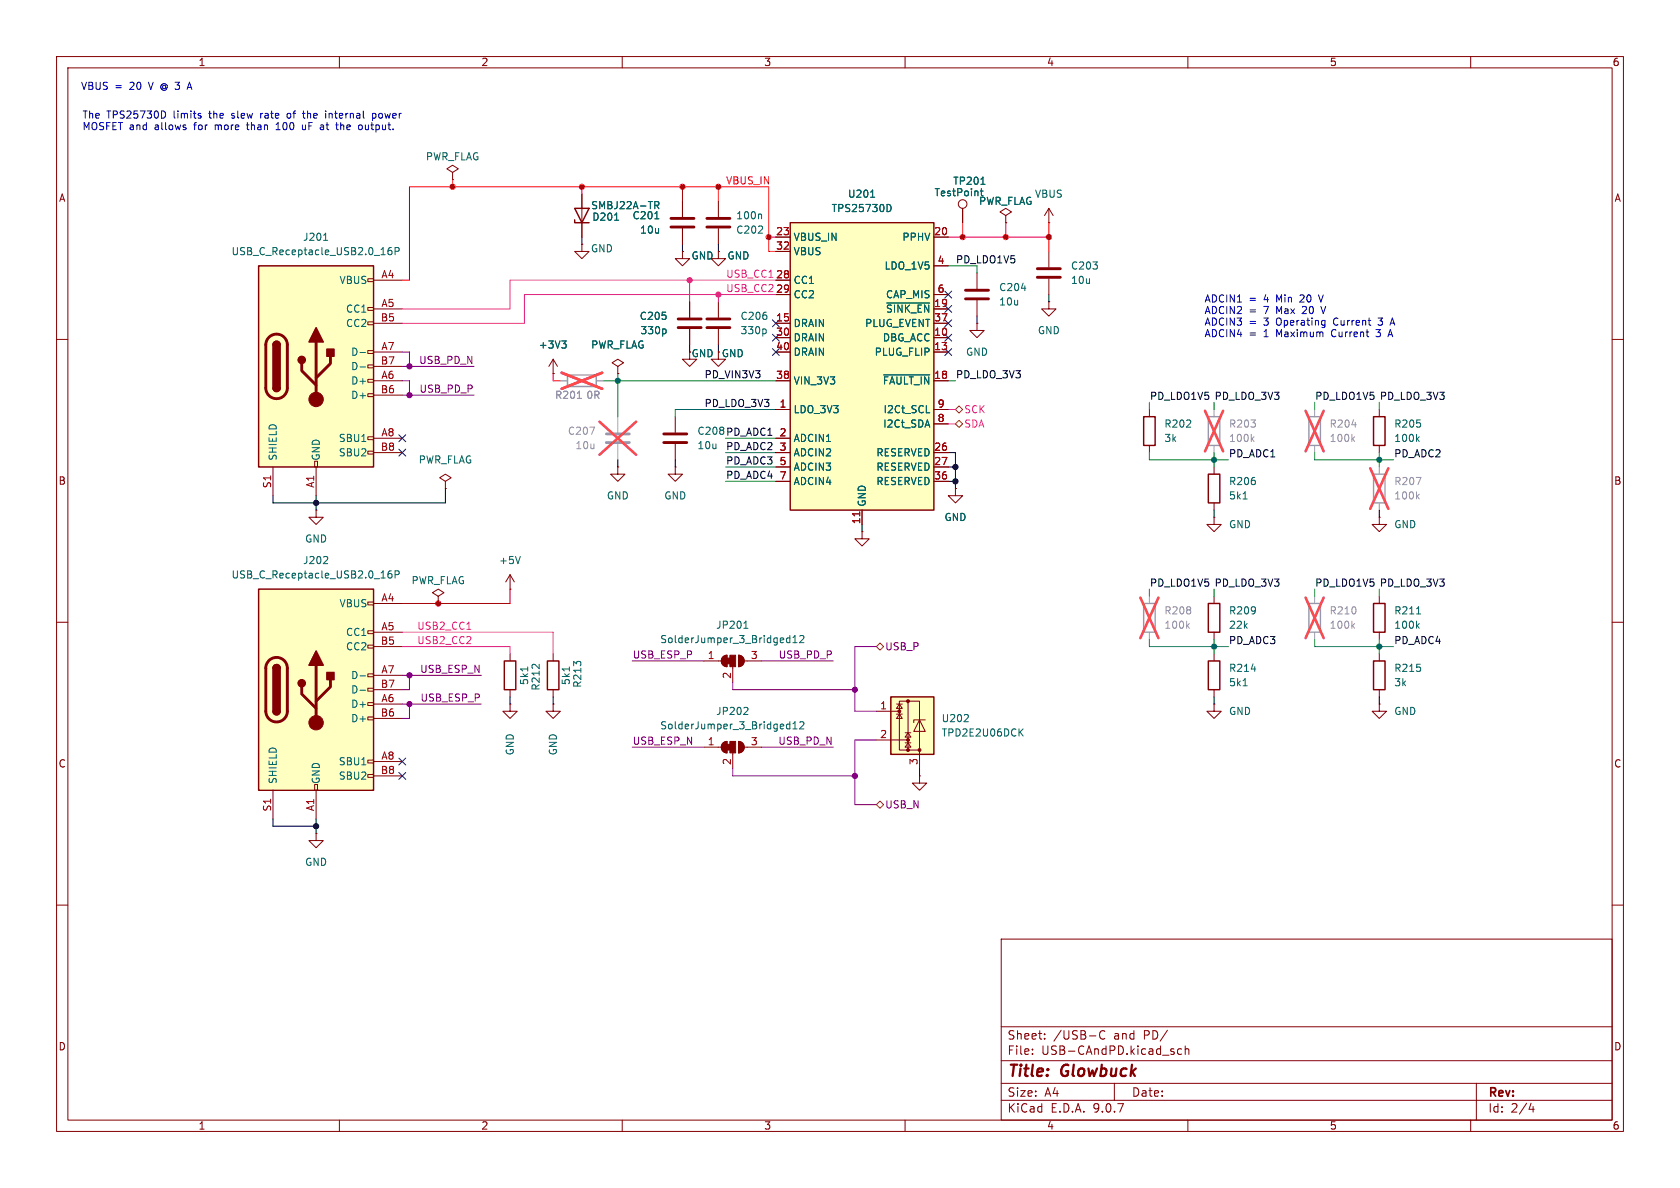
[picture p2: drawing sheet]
<svg xmlns="http://www.w3.org/2000/svg" width="297mm" height="210mm" viewBox="0 0 297 210" stroke-linecap="round" stroke-linejoin="round" font-family="sans-serif">
<g fill="none" stroke="#840000" stroke-width=".18">
<path d="M10 10h277v190h-277zM12 12h273v186h-273zM60 10v2M110 10v2M160 10v2M210 10v2M260 10v2M80 30.5l1-.7-1-.6-1 .6 1 .7v1.3M80 31.8h.1M120.6 44.5v1.2h1.3l-1.3 1.3-1.2-1.3h1.2M120.6 44.5h.1M121.9 53.3v2.8"/>
<path d="M121.9 58.2v2.8M10 60h2M97.8 66h.1M97.8 63.5l-.8 1.3M97.8 63.5l.8 1.3M97.8 63.5v2.5M109.2 64.8l1-.7-1-.6-1 .6 1 .7v1.2M109.2 66h.1M121.9 62.2v1.3h1.3l-1.3 1.3-1.3-1.3h1.3M203.2 72.4v1.3M203.2 78.7v1.3M285 60h2"/>
<path d="M10 110h2M285 110h2M97.8 124.5v1.2h1.3l-1.3 1.3-1.3-1.3h1.3M97.8 124.5h.1M162.6 137.2v1.2h1.2l-1.2 1.3-1.3-1.3h1.3M162.6 137.2h.1M10 160h2M177 166h108v32h-108zM285 160h2M60 198v2M110 198v2M160 198v2"/>
<path d="M177 194.5h108M177 191.5h108M177 187.5h108M177 181.5h108M182.5 186.3v.1M182.5 185.5v.1M184.7 183.6v.1M184.7 182.8v.1M195.3 182.3a.6 .6 0 0 0-.7 0 .6 .6 0 0 0-.2 .8 .56 .56 0 0 0 .3 .5 .56 .56 0 0 0 .6 0M197 191.5v3M208.9 185.5l-.4-.1-.3 .3v.4l.1 .2h.6M209.5 185.5l.2-.1 .4 .1 .1 .9"/>
<path d="M209.5 184.9v1.5M210 198v2M260 198v2M261 191.5v6.5M270.7 195l-.4 1.1h.9M271 195.6v1"/>
</g>
<path d="M119.9 56.4h4.1M119.9 57.9h4.1" fill="none" stroke="#840000" stroke-width=".51"/>
<path d="M117.5 58.2l.3 .2v.4l-.3 .2M99.3 60.3h.8l-.4 .5M99.8 60.8l.3 .2v.3l-.3 .2" fill="none" stroke="#006464" stroke-width=".18"/>
<path d="M202.2 73.7h2v5h-2z" fill="none" stroke="#840000" stroke-width=".25"/>
<path d="M45.7 104.1h20.3v35.6h-20.3z" fill="#ffffc2"/>
<g fill="none" stroke="#840000" stroke-width=".18">
<path d="M65 106.4h1v.5h-1zM65 111.5h1v.5h-1zM65 114h1v.6h-1zM65 119.1h1v.5h-1zM66 106.7h5.1M66 111.8h5.1M66 114.3h5.1M66 119.4h5.1M48.3 139.7v5.1M55.6 138.7h.5v1h-.5zM55.9 139.7v5.1M65 121.7h1v.5h-1z"/>
<path d="M65 124.2h1v.5h-1zM65 126.7h1v.6h-1zM65 134.4h1v.5h-1zM65 136.9h1v.5h-1zM66 121.9h5.1M66 124.5h5.1M66 127h5.1M66 134.6h5.1M66 137.2h5.1"/>
</g>
<path d="M45.7 104.1h20.3v35.6h-20.3zM48.3 118.1a.64 .64 0 0 1 .6-.6 .64 .64 0 0 1 .6 .6M48.3 125.7a.64 .64 0 0 0 .6 .7 .64 .64 0 0 0 .6-.7" fill="none" stroke="#840000" stroke-width=".25"/>
<path d="M47.5 116.8a1.9 1.9 0 0 1 2.1-.4 1.9 1.9 0 0 1 1.2 1.7v7.6a1.91 1.91 0 0 1-1.9 1.9 1.91 1.91 0 0 1-1.9-1.9v-7.7l.2-.7zM55.9 117.6v10.2M53.3 121.4v1.3l2.6 2.5M58.4 120.1v1.3l-2.5 2.6" fill="none" stroke="#840000" stroke-width=".51"/>
<g fill="#840000" stroke="#840000" stroke-width=".25">
<path d="M48.3 118.1h1.2v7.6h-1.2z"/>
<path d="M48.4 117.7a.64 .64 0 0 1 .7-.2 .64 .64 0 0 1 .4 .6h-1.2z"/>
<path d="M48.3 125.7h1.2a.64 .64 0 0 1-.6 .7 .64 .64 0 0 1-.6-.7z"/>
<path d="M55.9 115.1l1.2 2.5h-2.5z"/>
<path d="M57.8 118.9h1.3v1.2h-1.3z"/>
<circle cx="53.3" cy="120.8" r=".63"/>
</g>
<circle cx="55.9" cy="127.8" r="1.27" fill="#840000" stroke="#840000" stroke-width=".18"/>
<path d="M57.8 98.4l.1 .2v.3l-.8 .7h.8M63.7 119.5h.9M69.2 100.9l-.4 .1a.86 .86 0 0 0 0 1.2l.4-.1 .1-.5-.2-.2h-.3l-.2 .2M69.8 101.6l.7-.1 .1-.2-.1-.3-.7-.1v1.3M63.7 122h.9" fill="none" stroke="#006464" stroke-width=".18"/>
<path d="M45.7 47h20.3v35.6h-20.3z" fill="#ffffc2"/>
<g fill="none" stroke="#840000" stroke-width=".18">
<path d="M102.9 34.3v7.6M170.2 36.8v2.6M177.8 38.1l1-.6-1-.7-1 .7 1 .6v1.3M177.8 39.4h.1M185.4 39.4h.1M185.4 36.8l-.7 1.3M185.4 36.8l.8 1.3M185.4 36.8v2.6M65 49.3h1v.5h-1zM65 54.4h1v.5h-1zM65 56.9h1v.5h-1zM66 49.5h5.1"/>
<path d="M66 54.6h5.1M66 57.2h5.1M102.9 43.2v1.3h1.2l-1.2 1.2-1.3-1.2h1.3M102.9 43.2h.1M127 44.5v1.2h1.3l-1.3 1.3-1.3-1.3h1.3M127 44.5h.1M65 62h1v.5h-1zM65 64.5h1v.5h-1zM65 67.1h1v.5h-1zM65 69.6h1v.5h-1zM65 77.2h1v.5h-1zM65 79.8h1v.5h-1z"/>
<path d="M66 62.2h5.1M66 64.8h5.1M66 67.3h5.1M66 69.9h5.1M66 77.5h5.1M119.4 73.7v2.8M119.4 78.5v2.8M127 62.2v1.3h1.3l-1.3 1.3-1.3-1.3h1.3M243.8 72.4v1.3M243.8 78.7v1.3M48.3 82.6v5M55.6 81.5h.5v1.1h-.5z"/>
<path d="M55.9 82.6v5M66 80h5.1M78.7 85.1l1.1-.6-1.1-.7-1 .7 1 .6v1.3M78.7 86.4h.1M109.2 82.6v1.2h1.3l-1.3 1.3-1.3-1.3h1.3M109.2 82.6h.1M119.4 82.6v1.2h1.2l-1.2 1.3-1.3-1.3h1.3M119.4 82.6h.1M90.2 115.6v1.2M97.8 115.6v1.2M214.6 105.4v1.3M214.6 111.8v1.2"/>
<path d="M214.6 115.6v1.2M243.8 105.4v1.3M243.8 111.8v1.2M243.8 115.6v1.2M90.2 124.5v1.2h1.2l-1.2 1.3-1.3-1.3h1.3M90.2 124.5h.1M90.2 121.9v1.3M97.8 121.9v1.3M214.6 124.5v1.2h1.3l-1.3 1.3-1.2-1.3h1.2M214.6 124.5h.1M214.6 121.9v1.3M243.8 124.5v1.2h1.3l-1.3 1.3-1.2-1.3h1.2"/>
<path d="M243.8 124.5h.1M243.8 121.9v1.3M55.9 147.3v1.3h1.2l-1.2 1.3-1.3-1.3h1.3M55.9 147.3h.1"/>
<circle cx="170.2" cy="36.1" r=".76"/>
</g>
<path d="M101.6 38.9v.5h2.5M101.6 36.8h2.5l-1.2 2.6zM45.7 47h20.3v35.6h-20.3zM48.3 61a.64 .64 0 0 1 .6-.7 .64 .64 0 0 1 .6 .7M48.3 68.6a.64 .64 0 0 0 .6 .6 .64 .64 0 0 0 .6-.6M242.8 73.7h2.1v5h-2.1zM89.2 116.8h2v5.1h-2zM96.8 116.8h2v5.1h-2zM213.6 106.7h2v5.1h-2zM213.6 116.8h2v5.1h-2zM242.8 116.8h2.1v5.1h-2.1zM242.8 106.7h2.1v5.1h-2.1z" fill="none" stroke="#840000" stroke-width=".25"/>
<path d="M47.5 59.6a1.9 1.9 0 0 1 2.1-.4 1.9 1.9 0 0 1 1.2 1.8v7.6a1.91 1.91 0 0 1-1.9 1.9 1.91 1.91 0 0 1-1.9-1.9v-7.8l.2-.6zM53.3 64.3v1.2l2.6 2.6M55.9 60.5v10.1M58.4 63v1.3l-2.5 2.5M117.3 78.2h4.1M117.3 76.7h4.1" fill="none" stroke="#840000" stroke-width=".51"/>
<g fill="#840000" stroke="#840000" stroke-width=".25">
<path d="M48.3 61h1.2v7.6h-1.2z"/>
<path d="M48.4 60.5a.64 .64 0 0 1 .7-.1 .64 .64 0 0 1 .4 .6h-1.2z"/>
<path d="M48.3 68.6h1.2a.64 .64 0 0 1-.6 .6 .64 .64 0 0 1-.6-.6z"/>
<path d="M55.9 57.9l1.2 2.6h-2.5z"/>
<path d="M57.8 61.7h1.3v1.3h-1.3z"/>
<circle cx="53.3" cy="63.6" r=".63"/>
</g>
<circle cx="55.9" cy="70.6" r="1.27" fill="#840000" stroke="#840000" stroke-width=".18"/>
<g fill="none" stroke="#006464" stroke-width=".18">
<path d="M108.6 38.9h.8M115.8 35.6h.4l.3 .3-.1 .3-.6 .1M116.1 36.3l.4 .6M173.3 33.8h.5M173.4 32.6h.7M173.5 33.3l.1 1.3M57.2 42.5h.7M69.2 43.8h-.4a.86 .86 0 0 0 0 1.2l.4-.1 .1-.4-.2-.3h-.3l-.2 .3M69.8 44.4h.7l.1-.2-.1-.3-.7-.1v1.2M63.7 62.3h.9M63.7 64.9h.9M250.5 77.6l.4 .4"/>
<path d="M250.9 77.2l-.5 .5M93.3 117.9v.7M100.7 117.9v.7M221.2 118.3h.8M250.4 108.5h.7M250.5 110.6l.4 .5M250.9 110.2l-.5 .5M219.8 121.2h.7"/>
</g>
<path d="M100.3 66.3h5.1v2h-5.1zM202.2 106.7h2v5.1h-2zM231.4 106.7h2v5.1h-2z" fill="none" stroke="#a1a1a1" stroke-width=".25"/>
<path d="M99.1 67.3h1.2M105.4 67.3h1.3M109.2 73.7v2.8M109.2 78.5v2.8M203.2 105.4v1.3M203.2 111.8v1.2M232.4 105.4v1.3M232.4 111.8v1.2" fill="none" stroke="#a1a1a1" stroke-width=".18"/>
<path d="M102.1 70.4h.7M104.3 75.5h.8l-.5 1.3M209.9 110.6l.4 .5M210.3 110.2l-.5 .5M239.1 110.6l.4 .5M239.5 110.2l-.5 .5" fill="none" stroke="#989898" stroke-width=".18"/>
<path d="M99.3 65.9l7.2 2.8M106 74.5l6.5 5.9M106.5 65.9l-7.2 2.8M112.5 74.5l-6.5 5.9M201.6 105.6l3.2 7.2M204.8 105.6l-3.2 7.2M230.8 105.6l3.2 7.2M234 105.6l-3.2 7.2" fill="none" stroke="#e65255" stroke-width=".46"/>
<path d="M107.2 78.2h4.1M107.2 76.7h4.1" fill="none" stroke="#a1a1a1" stroke-width=".51"/>
<path d="M139.7 39.4h25.4v50.8h-25.4z" fill="#ffffc2"/>
<path d="M139.7 39.4h25.4v50.8h-25.4z" fill="none" stroke="#840000" stroke-width=".25"/>
<g fill="none" stroke="#840000" stroke-width=".18">
<path d="M137.2 41.9h2.5M137.2 44.5h2.5M137.2 49.5h2.5M137.2 52.1h2.5M137.2 57.2h2.5M137.2 59.7h2.5M165.1 41.9h2.5M165.1 52.1h2.5M165.1 57.2h2.5M165.1 59.7h2.5M165.1 47h2.5M165.1 54.6h2.5"/>
<path d="M172.7 57.2v1.2h1.3l-1.3 1.3-1.3-1.3h1.3M172.7 57.2h.1M172.7 48.3v2.8M172.7 53.1v2.8M185.4 53.3v1.3h1.3l-1.3 1.3-1.3-1.3h1.3M185.4 53.3h.1M185.4 44.5v2.7M185.4 49.3v2.8M137.2 62.2h2.5M137.2 67.3h2.5M137.2 72.4h2.5M137.2 77.5h2.5"/>
<path d="M165.1 62.2h2.5M165.1 67.3h2.5M165.1 72.4h2.5M165.1 74.9h2.5M55.9 90.2v1.2h1.2l-1.2 1.3-1.3-1.3h1.3M55.9 90.2h.1M137.2 80h2.5M137.2 82.6h2.5M137.2 85.1h2.5M152.4 94v1.3h1.3l-1.3 1.2-1.3-1.2h1.3M152.4 94h.1M152.4 90.2v2.5"/>
<path d="M165.1 80h2.5M165.1 82.6h2.5M165.1 85.1h2.5M168.9 86.4v1.2h1.3l-1.3 1.3-1.3-1.3h1.3M168.9 86.4h.1M77.5 105.4l1-.6-1-.7-1 .7 1 .6v1.3M77.5 106.7h.1M90.2 104.1h.1M90.2 101.6l-.8 1.3M90.2 101.6l.7 1.3M90.2 101.6v2.5M124.5 116.8h3"/>
<path d="M127.8 116.1l.7-.3v2.1a1.02 1.02 0 0 1-.9-.7 1.02 1.02 0 0 1 .2-1.1zM129.5 117.9v2.8M130.6 115.8a1.02 1.02 0 0 1 1 1 1.02 1.02 0 0 1-1 1.1zM131.6 116.8h3M124.5 132.1h3M127.8 131.4l.7-.3v2a1.02 1.02 0 0 1-.9-.6 1.02 1.02 0 0 1 .2-1.1zM129.5 133.1v2.8M130.6 131.1a1.02 1.02 0 0 1 1 1 1.02 1.02 0 0 1-1 1zM131.6 132.1h3"/>
</g>
<path d="M152 90.5v.7" fill="none" stroke="#a90000" stroke-width=".18"/>
<g fill="none" stroke="#006464" stroke-width=".18">
<path d="M153.9 34.9h.7M156.8 36.1a.64 .64 0 0 1 .7 .7 .64 .64 0 0 1-.7 .6M156.8 53.6h7.6M180.6 51h.8M156.2 66.3h8.2M163.8 73h.6M92 98.4l-.4 1.2M131.5 111.1h.7M131.7 110l.2-.2v1.3M139.2 113.5h.4M139.2 112.8h.4M139.6 112.3v1.3"/>
<path d="M140.2 112.7l.3-.4v1.3M140.2 113.6h.7M141.4 112.5l.5-.2 .2 .4-.8 .9h.8M132 125l.2 .3v.3l-.8 .7h.8M139.2 128.8h.4M139.2 128.1h.4M139.6 127.6v1.2M140.2 128.8h.7M140.2 127.9l.3-.3v1.2M141.4 127.7l.5-.1 .2 .3-.8 .9h.8"/>
</g>
<path d="M170.7 52.8h4.1M170.7 51.3h4.1M183.4 49h4.1M183.4 47.5h4.1" fill="none" stroke="#840000" stroke-width=".51"/>
<g fill="#840000" stroke="#840000" stroke-width=".18">
<path d="M128.5 131.6h.5v1h-.5z"/>
<path d="M127.8 131.4l.7-.3v2a1.02 1.02 0 0 1-.9-.6 1.02 1.02 0 0 1 .2-1.1z"/>
<path d="M129 131.1h1v2h-1z"/>
<path d="M130.6 131.1a1.02 1.02 0 0 1 1 1 1.02 1.02 0 0 1-1 1z"/>
<path d="M128.5 116.3h.5v1h-.5z"/>
<path d="M127.8 116.1l.7-.3v2.1a1.02 1.02 0 0 1-.9-.7 1.02 1.02 0 0 1 .2-1.1z"/>
<path d="M129 115.8h1v2.1h-1z"/>
<path d="M130.6 115.8a1.02 1.02 0 0 1 1 1 1.02 1.02 0 0 1-1 1.1z"/>
</g>
<path d="M157.5 123.2h7.6v10.2h-7.6z" fill="#ffffc2"/>
<path d="M213.6 83.8h2v5.1h-2zM157.5 123.2h7.6v10.2h-7.6z" fill="none" stroke="#840000" stroke-width=".25"/>
<g fill="none" stroke="#840000" stroke-width=".18">
<path d="M102.9 34.3v2.5M102.9 39.4v2.5M120.6 35.6v2.8M127 35.6v2.8M170.2 36.8v2.6M177.8 39.4h.1M120.6 44.5h.1M120.6 40.4v2.8M121.9 53.3v2.8M121.9 58.2v2.8M127 44.5h.1M127 40.4v2.8"/>
<path d="M127 53.3v2.8M127 58.2v2.8M137.2 41.9h2.5M137.2 44.5h2.5M137.2 49.5h2.5M137.2 52.1h2.5M137.2 57.2h2.5M137.2 59.7h2.5M165.1 41.9h2.5M165.1 52.1h2.5M165.1 57.2h2.5M165.1 59.7h2.5"/>
<path d="M165.1 47h2.5M165.1 54.6h2.5M97.8 66h.1M109.2 66h.1M137.2 62.2h2.5M137.2 67.3h2.5M137.2 72.4h2.5M137.2 77.5h2.5M165.1 62.2h2.5M165.1 67.3h2.5M165.1 72.4h2.5M165.1 74.9h2.5"/>
<path d="M137.2 80h2.5M137.2 82.6h2.5M137.2 85.1h2.5M152.4 90.2v2.5M165.1 80h2.5M165.1 82.6h2.5M165.1 85.1h2.5M168.9 86.4h.1M214.6 91.4v1.3h1.3l-1.3 1.3-1.2-1.3h1.2M214.6 91.4h.1M214.6 82.6v1.2M214.6 88.9v1.3"/>
<path d="M243.8 91.4v1.3h1.3l-1.3 1.3-1.2-1.3h1.2M243.8 91.4h.1M154.9 125.7h4.1M154.9 130.8h5.6M158.5 124.5h1M158.5 126.2h1M159 124h3.6v8.6h-3.6zM159 124.5l.5 .7h-1zM159 126.2l.5 .8h-1zM160 129.5h1M160 131.3h1M160.5 129.5l.5 .8h-1z"/>
<path d="M160.5 131.3l.5 .8h-1zM160.5 124v8.6M162.6 127.3l1 2h-2.1zM162.6 132.6v3.3M163.6 127.3h-2.1v.5"/>
</g>
<g fill="#840000" stroke="#840000" stroke-width=".18">
<circle cx="159" cy="125.7" r=".25"/>
<circle cx="160.5" cy="124" r=".25"/>
<circle cx="160.5" cy="130.8" r=".25"/>
<circle cx="160.5" cy="132.6" r=".25"/>
<circle cx="162.6" cy="132.6" r=".25"/>
</g>
<g fill="none" stroke="#006464" stroke-width=".18">
<path d="M108.6 38.9h.8M115.8 35.6h.4l.3 .3-.1 .3-.6 .1M115.8 38.7h.7M116.1 36.3l.4 .6M134.5 37.8l.1 .2v.7M153.9 34.9h.7M156.8 36.1a.64 .64 0 0 1 .7 .7 .64 .64 0 0 1-.7 .6M173.3 33.8h.5M173.4 32.6h.7M173.5 33.3l.1 1.3M117.5 58.2l.3 .2v.4l-.3 .2M135.2 58.2l.3 .2v.4l-.3 .2"/>
<path d="M156.8 53.6h7.6M99.3 60.3h.8l-.4 .5M99.8 60.8l.3 .2v.3l-.3 .2M156.2 66.3h8.2M163.8 73h.6M219.8 88.2h.7M170.4 127.6h.8M171.1 126.4v.5M180.3 129.4l.6 .7M180.9 128.8l-.8 .8"/>
</g>
<path d="M213.6 73.7h2v5h-2zM231.4 73.7h2v5h-2zM242.8 83.8h2.1v5.1h-2.1z" fill="none" stroke="#a1a1a1" stroke-width=".25"/>
<path d="M99.1 67.3h1.2M105.4 67.3h1.3M214.6 72.4v1.3M214.6 78.7v1.3M232.4 72.4v1.3M232.4 78.7v1.3M243.8 82.6v1.2M243.8 88.9v1.3" fill="none" stroke="#a1a1a1" stroke-width=".18"/>
<path d="M102.1 70.4h.7M221.3 77.6l.4 .4M221.7 77.2l-.5 .5M239 75.1h.8M239.1 77.6l.4 .4M239.5 77.2l-.5 .5M250.4 84.4h.8l-.5 1.3M250.5 87.7l.4 .5M250.9 87.4l-.5 .4" fill="none" stroke="#989898" stroke-width=".18"/>
<path d="M99.3 65.9l7.2 2.8M106.5 65.9l-7.2 2.8M213 72.6l3.2 7.2M216.2 72.6l-3.2 7.2M230.8 72.6l3.2 7.2M234 72.6l-3.2 7.2M242.2 82.8l3.2 7.1M245.4 82.8l-3.2 7.1" fill="none" stroke="#e65255" stroke-width=".46"/>
<path d="M118.6 38.6h4.1M125 38.6h4M118.6 40.1h4.1M125 56.4h4M125 57.9h4M125 40.1h4" fill="none" stroke="#840000" stroke-width=".51"/>
<path d="M169.5 74.3l.7 .6-.7 .7-.6-.7zM169.5 71.8l.7 .6-.7 .6-.6-.6zM154.9 114.3l.7-.6 .6 .6-.6 .6zM154.9 142.2l.7-.6 .6 .6-.6 .7z" fill="none" stroke="#725600" stroke-width=".18"/>
<path d="M121.9 49.5v3.8M127 52.1v1.2M137.2 49.5h-47v5.1h-19.1M137.2 52.1h-44.5v5.1h-21.6M167.6 74.9h1.3M167.6 72.4h1.3M71.1 114.3h19.1v1.3M71.1 111.8h26.7v3.8M82.5 111.2h.8" fill="none" stroke="#ff00e8" stroke-width=".18"/>
<path d="M80 31.8v1.2M102.9 33v1.3M120.6 33v2.6M127 33v2.6M170.2 39.4v2.5M177.8 39.4v2.5M185.4 39.4v5.1M135.9 41.9h1.3M137.2 44.5h-1.3v-11.5h-63.5v16.5h-1.3M167.6 41.9h17.8M97.8 66v1.3h1.3M90.2 104.1v2.6h-19.1" fill="none" stroke="#f00" stroke-width=".18"/>
<g fill="none" stroke="#000" stroke-width=".18">
<path d="M102.9 41.9v1.3M120.6 43.2v1.3M127 43.2v1.3M172.7 55.9v1.3M185.4 52.1v1.2M121.9 61v1.2M127 61v1.2M55.9 87.6v2.6M78.7 86.4v2.5h-30.4v-1.3M109.2 81.3v1.3M119.4 81.3v1.3M152.4 92.7v1.3"/>
<path d="M167.6 80h1.3v6.4M167.6 85.1h1.3M167.6 82.6h1.3M214.6 90.2v1.2M243.8 90.2v1.2M90.2 123.2v1.3M97.8 123.2v1.3M162.6 135.9v1.3M214.6 123.2v1.3M243.8 123.2v1.3M48.3 144.8v1.3h7.6M55.9 144.8v2.5"/>
</g>
<g fill="none" stroke="#009600" stroke-width=".18">
<path d="M167.6 47h5.1v1.3M106.7 67.3h30.5M109.2 66v7.7M128.3 77.5h8.9M137.2 72.4h-17.8v1.3M167.6 67.3h1.3M203.2 71.1v1.3M214.6 71.1v1.3M232.4 71.1v1.3M243.8 71.1v1.3M128.3 80h8.9M128.3 82.6h8.9"/>
<path d="M128.3 85.1h8.9M203.2 80v1.3h14M214.6 80v2.6M232.4 80v1.3h14M243.8 80v2.6M203.2 113v1.3h14M203.2 104.1v1.3M214.6 104.1v1.3M214.6 113v2.6M232.4 113v1.3h14M232.4 104.1v1.3M243.8 104.1v1.3"/>
<path d="M243.8 113v2.6"/>
</g>
<g fill="none" stroke="#840084" stroke-width=".18">
<path d="M71.1 69.9h12.7M71.1 67.3h1.3v2.6M71.1 64.8h12.7M71.1 62.2h1.3v2.6M71.1 119.4h14M72.4 119.4v2.5h-1.3M111.8 116.8h12.7M134.6 116.8h12.7M154.9 114.3h-3.8v11.4h3.8M71.1 124.5h14M72.4 124.5v2.5h-1.3M111.8 132.1h12.7"/>
<path d="M129.5 135.9v1.3h21.6M129.5 120.7v1.2h21.6M134.6 132.1h12.7M154.9 130.8h-3.8v11.4h3.8"/>
</g>
<g fill="none" stroke="#000084" stroke-width=".18">
<path d="M136.6 56.5l1.2 1.3M136.6 59.1l1.2 1.2M137.8 56.5l-1.2 1.3M137.8 59.1l-1.2 1.2M167 51.5l1.2 1.2M167 56.5l1.2 1.3M167 59.1l1.2 1.2M167 54l1.2 1.2M168.2 51.5l-1.2 1.2M168.2 56.5l-1.2 1.3M168.2 59.1l-1.2 1.2M168.2 54l-1.2 1.2"/>
<path d="M70.5 79.4l1.2 1.2M70.5 76.9l1.2 1.2M71.7 79.4l-1.2 1.2M71.7 76.9l-1.2 1.2M136.6 61.6l1.2 1.2M137.8 61.6l-1.2 1.2M167 61.6l1.2 1.2M168.2 61.6l-1.2 1.2M70.5 136.6l1.2 1.2M70.5 134l1.2 1.2M71.7 136.6l-1.2 1.2M71.7 134l-1.2 1.2"/>
</g>
<g fill="none" stroke="#0000c2" stroke-width=".18">
<path d="M28.9 19.6a.68 .68 0 0 1 .4 .6 .68 .68 0 0 1-.4 .7M33.2 15.4h.6M33.5 14.5l-.4 1.3M35.2 20.5h.3l.1 .2-.2 .2h-.3M35.2 20l.3 .1M43.5 22.1h.5M43.7 21.7l.1 1.2M46.1 20v.9M46.3 20l-.2 .3M48.8 22.9h.7M49 21.8l-.2 .2M49.2 21.7v1.2"/>
<path d="M51.2 20l-.3 .1-.2 .2 .1 .5 .4 .1M53.5 22.1v.8h.3l.2-.1M53.5 20h.4M53.6 20.7l.3 .2M57 22.1l.2 .2v.6M57.2 22.9h-.1M57.2 22.4h-.1M58.2 20v.9M58.4 20l-.2 .2M60.2 21.7v1.2M60.4 22.1l-.2 .1M63.9 22.1l.1 .2-.1 .6"/>
<path d="M65.9 20.1l.3-.1 .3 .3-.2 .5h-.4M65.9 20v1.3M233.1 52.1l.4 1.3M233.5 54.2l.4 1.2M234.1 56.6l.1 .1M234.2 56.6v1.2M234.2 57.4l-.1 .1M243.3 58.3h.7M243.3 59.4l.1 .1M243.6 56.2h.8M243.6 57.4l.2 .1M245.5 59.2h.6"/>
<path d="M245.8 58.3l-.4 1.2M245.9 57.1h.6M246.2 56.2l-.5 1.3"/>
</g>
<path d="M152 90.5v.7" fill="none" stroke="#a90000" stroke-width=".18"/>
<g fill="#000" stroke="#000" stroke-width=".18">
<circle cx="55.9" cy="88.9" r=".46"/>
<circle cx="168.9" cy="85.1" r=".46"/>
<circle cx="168.9" cy="82.6" r=".46"/>
<circle cx="55.9" cy="146.1" r=".46"/>
</g>
<g fill="#840084" stroke="#840084" stroke-width=".18">
<circle cx="72.4" cy="69.9" r=".46"/>
<circle cx="72.4" cy="124.5" r=".46"/>
<circle cx="72.4" cy="119.4" r=".46"/>
<circle cx="72.4" cy="64.8" r=".46"/>
<circle cx="151.1" cy="137.2" r=".46"/>
<circle cx="151.1" cy="121.9" r=".46"/>
</g>
<g fill="#f00" stroke="#f00" stroke-width=".18">
<circle cx="135.9" cy="41.9" r=".46"/>
<circle cx="77.5" cy="106.7" r=".46"/>
<circle cx="127" cy="33" r=".46"/>
<circle cx="102.9" cy="33" r=".46"/>
<circle cx="120.6" cy="33" r=".46"/>
<circle cx="80" cy="33" r=".46"/>
<circle cx="185.4" cy="41.9" r=".46"/>
<circle cx="177.8" cy="41.9" r=".46"/>
<circle cx="170.2" cy="41.9" r=".46"/>
</g>
<g fill="#ff00e8" stroke="#ff00e8" stroke-width=".18">
<circle cx="127" cy="52.1" r=".46"/>
<circle cx="121.9" cy="49.5" r=".46"/>
</g>
<g fill="#009600" stroke="#009600" stroke-width=".18">
<circle cx="109.2" cy="67.3" r=".46"/>
<circle cx="243.8" cy="81.3" r=".46"/>
<circle cx="214.6" cy="81.3" r=".46"/>
<circle cx="243.8" cy="114.3" r=".46"/>
<circle cx="214.6" cy="114.3" r=".46"/>
</g>
<g font-size="2.8" fill="#840000">
<text x="178" y="190.9">Title:</text>
<text x="187.7" y="190.9">Glowbuck</text>
</g>
<g font-size="2.1" fill="#840000">
<text x="178" y="184">Sheet:</text>
<text x="186.2" y="184">/USB-C</text>
<text x="197" y="184">and</text>
<text x="202.3" y="184">PD/</text>
<text x="178" y="186.7">File:</text>
<text x="184.1" y="186.7">USB-CAndPD.kicad_sch</text>
<text x="178" y="196.9">KiCad</text>
<text x="178" y="194.1">Size:</text>
<text x="184.7" y="194.1">A4</text>
<text x="185.7" y="196.9">E.D.A.</text>
<text x="193.3" y="196.9">9.0.7</text>
<text x="200" y="194.1">Date:</text>
<text x="263" y="194.3">Rev:</text>
<text x="263" y="196.9">Id:</text>
<text x="267.1" y="196.9">2/4</text>
</g>
<g font-size="1.8" fill="#840000">
<text x="35" y="11.9">1</text>
<text x="85" y="11.9">2</text>
<text x="135" y="11.9">3</text>
<text x="185" y="11.9">4</text>
<text x="235" y="11.9">5</text>
<text x="285" y="11.9">6</text>
<text x="10.3" y="35.9">A</text>
<text x="285.3" y="35.9">A</text>
<text x="122.2" y="63.3">GND</text>
<text x="127.5" y="63.3">GND</text>
<text x="10.3" y="85.9">B</text>
<text x="285.3" y="85.9">B</text>
<text x="10.3" y="135.9">C</text>
<text x="285.3" y="135.9">C</text>
<text x="10.3" y="185.9">D</text>
<text x="285.3" y="185.9">D</text>
<text x="35" y="199.9">1</text>
<text x="85" y="199.9">2</text>
<text x="135" y="199.9">3</text>
<text x="185" y="199.9">4</text>
<text x="235" y="199.9">5</text>
<text x="285" y="199.9">6</text>
</g>
<g font-size="1.8" fill="#0000c2">
<text x="14.2" y="16.2">VBUS</text>
<text x="20.3" y="16.2">=</text>
<text x="23" y="16.2">20</text>
<text x="26.6" y="16.2">V @ 3</text>
<text x="34.1" y="16.2">A</text>
<text x="14.5" y="21.3">The</text>
<text x="14.5" y="23.3">MOSFET and</text>
<text x="18.9" y="21.3">TPS25730D</text>
<text x="27.5" y="23.3">allows</text>
<text x="30.8" y="21.3">limits</text>
<text x="34.6" y="23.3">for</text>
<text x="37.3" y="21.3">the</text>
<text x="38.5" y="23.3">more</text>
<text x="41.4" y="21.3">slew</text>
<text x="44.3" y="23.3">than</text>
<text x="46.7" y="21.3">rate</text>
<text x="49.7" y="23.3">100</text>
<text x="51.6" y="21.3">of</text>
<text x="54.5" y="23.3">uF</text>
<text x="54.7" y="21.3">the</text>
<text x="57.9" y="23.3">at</text>
<text x="58.8" y="21.3">internal</text>
<text x="60.9" y="23.3">the</text>
<text x="65.1" y="23.3">output.</text>
<text x="67.3" y="21.3">power</text>
<text x="212.9" y="53.7">ADCIN1</text>
<text x="220.8" y="53.7">=</text>
<text x="223.5" y="53.7">4</text>
<text x="225.9" y="53.7">Min</text>
<text x="230.3" y="53.7">20</text>
<text x="233.9" y="53.7">V</text>
<text x="212.9" y="55.7">ADCIN2</text>
<text x="212.9" y="57.8">ADCIN3</text>
<text x="212.9" y="59.8">ADCIN4</text>
<text x="220.8" y="55.7">=</text>
<text x="220.8" y="57.8">=</text>
<text x="220.8" y="59.8">=</text>
<text x="223.5" y="55.7">7</text>
<text x="223.5" y="57.8">3</text>
<text x="223.5" y="59.8">1</text>
<text x="225.9" y="55.7">Max</text>
<text x="225.9" y="57.8">Operating</text>
<text x="225.9" y="59.8">Maximum</text>
<text x="230.7" y="55.7">20</text>
<text x="234.3" y="55.7">V</text>
<text x="235.9" y="59.8">Current</text>
<text x="236.2" y="57.8">Current</text>
<text x="244" y="59.8">3</text>
<text x="244.3" y="57.8">3</text>
<text x="246.4" y="59.8">A</text>
<text x="246.7" y="57.8">A</text>
</g>
<g font-size="1.8" fill="#006464">
<text x="75.2" y="28.5">PWR_FLAG</text>
<text x="149.8" y="35.2">U201</text>
<text x="165.1" y="34.9">TestPoint</text>
<text x="168.4" y="32.9">TP201</text>
<text x="182.9" y="35.2">VBUS</text>
<text x="104.4" y="37.2">SMBJ22A-TR</text>
<text x="104.6" y="39.2">D201</text>
<text x="111.7" y="39">C201</text>
<text x="113.1" y="41.5">10u</text>
<text x="130.1" y="41.5">C202</text>
<text x="130.1" y="39">100n</text>
<text x="146.9" y="37.7">TPS25730D</text>
<text x="173" y="36.4">PWR_FLAG</text>
<text x="40.8" y="45.3">USB_C_Receptacle_USB2.0_16P</text>
<text x="53.5" y="42.8">J201</text>
<text x="104.4" y="44.8">GND</text>
<text x="122.2" y="46.1">GND</text>
<text x="128.5" y="46.1">GND</text>
<text x="140.2" y="42.8">VBUS_IN</text>
<text x="140.2" y="45.3">VBUS</text>
<text x="156.3" y="47.9">LDO_1V5</text>
<text x="159.4" y="42.8">PPHV</text>
<text x="189.2" y="47.9">C203</text>
<text x="59.9" y="50.4">VBUS</text>
<text x="140.2" y="50.4">CC1</text>
<text x="140.2" y="52.9">CC2</text>
<text x="156.5" y="52.9">CAP_MIS</text>
<text x="176.5" y="51.7">C204</text>
<text x="189.2" y="50.4">10u</text>
<text x="61.1" y="55.5">CC1</text>
<text x="61.1" y="58">CC2</text>
<text x="113" y="56.7">C205</text>
<text x="113.1" y="59.3">330p</text>
<text x="130.8" y="56.7">C206</text>
<text x="130.8" y="59.3">330p</text>
<text x="140.2" y="58">DRAIN</text>
<text x="152.8" y="58">PLUG_EVENT</text>
<text x="156.5" y="55.5">~{SINK_EN}</text>
<text x="176.5" y="54.2">10u</text>
<text x="183.4" y="59.3">GND</text>
<text x="62" y="63.1">D-</text>
<text x="62" y="65.6">D-</text>
<text x="95.1" y="61.8">+3V3</text>
<text x="104.4" y="61.8">PWR_FLAG</text>
<text x="140.2" y="60.6">DRAIN</text>
<text x="140.2" y="63.1">DRAIN</text>
<text x="154.5" y="63.1">PLUG_FLIP</text>
<text x="156" y="60.6">DBG_ACC</text>
<text x="170.7" y="63.1">GND</text>
<text x="62" y="68.2">D+</text>
<text x="62" y="70.7">D+</text>
<text x="140.2" y="68.2">VIN_3V3</text>
<text x="156" y="68.2">~{FAULT_IN}</text>
<text x="140.2" y="73.3">LDO_3V3</text>
<text x="156" y="75.8">I2Ct_SDA</text>
<text x="156.1" y="73.3">I2Ct_SCL</text>
<text x="205.7" y="75.8">R202</text>
<text x="246.4" y="75.8">R205</text>
<text x="49.1" y="81.5" transform="rotate(-90 49.1 81.5)">SHIELD</text>
<text x="56.7" y="81.5" transform="rotate(-90 56.7 81.5)">GND</text>
<text x="59.8" y="78.3">SBU1</text>
<text x="59.8" y="80.9">SBU2</text>
<text x="73.9" y="82.1">PWR_FLAG</text>
<text x="123.2" y="79.6">10u</text>
<text x="140.2" y="78.3">ADCIN1</text>
<text x="140.2" y="80.9">ADCIN2</text>
<text x="140.2" y="83.4">ADCIN3</text>
<text x="154.8" y="80.9">RESERVED</text>
<text x="154.8" y="83.4">RESERVED</text>
<text x="205.7" y="78.3">3k</text>
<text x="246.4" y="78.3">100k</text>
<text x="107.2" y="88.5">GND</text>
<text x="117.3" y="88.5">GND</text>
<text x="140.2" y="86">ADCIN4</text>
<text x="153.3" y="89.7" transform="rotate(-90 153.3 89.7)">GND</text>
<text x="154.8" y="86">RESERVED</text>
<text x="217.2" y="86">R206</text>
<text x="217.2" y="88.5">5k1</text>
<text x="166.9" y="92.3">GND</text>
<text x="217.2" y="93.6">GND</text>
<text x="246.4" y="93.6">GND</text>
<text x="53.5" y="99.9">J202</text>
<text x="53.8" y="96.1">GND</text>
<text x="88.1" y="99.9">+5V</text>
<text x="40.8" y="102.5">USB_C_Receptacle_USB2.0_16P</text>
<text x="59.9" y="107.5">VBUS</text>
<text x="72.7" y="103.5">PWR_FLAG</text>
<text x="61.1" y="112.6">CC1</text>
<text x="116.6" y="113.9">SolderJumper_3_Bridged12</text>
<text x="126.5" y="111.4">JP201</text>
<text x="217.2" y="108.8">R209</text>
<text x="217.2" y="111.4">22k</text>
<text x="246.4" y="108.8">R211</text>
<text x="246.4" y="111.4">100k</text>
<text x="61.1" y="115.2">CC2</text>
<text x="217.2" y="119">R214</text>
<text x="246.4" y="119">R215</text>
<text x="62" y="120.2">D-</text>
<text x="62" y="122.8">D-</text>
<text x="62" y="125.3">D+</text>
<text x="93.6" y="121.2" transform="rotate(-90 93.6 121.2)">5k1</text>
<text x="95.6" y="122.2" transform="rotate(-90 95.6 122.2)">R212</text>
<text x="100.9" y="121.2" transform="rotate(-90 100.9 121.2)">5k1</text>
<text x="103" y="121.7" transform="rotate(-90 103 121.7)">R213</text>
<text x="217.2" y="121.5">5k1</text>
<text x="246.4" y="121.5">3k</text>
<text x="62" y="127.9">D+</text>
<text x="116.6" y="129.1">SolderJumper_3_Bridged12</text>
<text x="126.5" y="126.6">JP202</text>
<text x="166.4" y="130.4">TPD2E2U06DCK</text>
<text x="166.4" y="127.9">U202</text>
<text x="217.2" y="126.6">GND</text>
<text x="246.4" y="126.6">GND</text>
<text x="59.8" y="135.5">SBU1</text>
<text x="91" y="133.6" transform="rotate(-90 91 133.6)">GND</text>
<text x="98.7" y="133.6" transform="rotate(-90 98.7 133.6)">GND</text>
<text x="49.1" y="138.7" transform="rotate(-90 49.1 138.7)">SHIELD</text>
<text x="56.7" y="138.7" transform="rotate(-90 56.7 138.7)">GND</text>
<text x="59.8" y="138">SBU2</text>
<text x="53.8" y="153.3">GND</text>
</g>
<text font-size="1.8" fill="#f00" x="128.3" y="32.7">VBUS_IN</text>
<g font-size="1.8" fill="#a90000">
<text x="137.1" y="41.7">23</text>
<text x="165.1" y="41.7">20</text>
<text x="137.1" y="44.2">32</text>
<text x="165.7" y="46.7">4</text>
<text x="67.3" y="49.3">A4</text>
<text x="137.1" y="49.3">28</text>
<text x="137.1" y="51.8">29</text>
<text x="165.7" y="51.8">6</text>
<text x="67.2" y="56.9">B5</text>
<text x="67.3" y="54.4">A5</text>
<text x="137.1" y="56.9">15</text>
<text x="137.1" y="59.4">30</text>
<text x="165.1" y="54.4">19</text>
<text x="165.1" y="56.9">37</text>
<text x="165.1" y="59.4">10</text>
<text x="67.2" y="64.5">B7</text>
<text x="67.3" y="62">A7</text>
<text x="137.1" y="62">40</text>
<text x="165.1" y="62">13</text>
<text x="67.2" y="69.6">B6</text>
<text x="67.3" y="67.1">A6</text>
<text x="137.1" y="67.1">38</text>
<text x="165.1" y="67.1">18</text>
<text x="67.3" y="77.2">A8</text>
<text x="137.7" y="72.1">1</text>
<text x="137.7" y="77.2">2</text>
<text x="165.7" y="72.1">9</text>
<text x="165.7" y="74.7">8</text>
<text x="67.2" y="79.8">B8</text>
<text x="137.7" y="79.8">3</text>
<text x="137.7" y="82.3">5</text>
<text x="165.1" y="79.8">26</text>
<text x="165.1" y="82.3">27</text>
<text x="48" y="86.4" transform="rotate(-90 48 86.4)">S1</text>
<text x="55.6" y="86.3" transform="rotate(-90 55.6 86.3)">A1</text>
<text x="137.7" y="84.8">7</text>
<text x="165.1" y="84.8">36</text>
<text x="152.1" y="92.8" transform="rotate(-90 152.1 92.8)">11</text>
<text x="67.3" y="106.4">A4</text>
<text x="67.3" y="111.5">A5</text>
<text x="67.2" y="114">B5</text>
<text x="67.3" y="119.1">A7</text>
<text x="125" y="116.6">1</text>
<text x="132.6" y="116.6">3</text>
<text x="67.2" y="121.7">B7</text>
<text x="67.3" y="124.2">A6</text>
<text x="129.3" y="120.1" transform="rotate(-90 129.3 120.1)">2</text>
<text x="155.5" y="125.5">1</text>
<text x="67.2" y="126.7">B6</text>
<text x="125" y="131.8">1</text>
<text x="132.6" y="131.8">3</text>
<text x="155.5" y="130.6">2</text>
<text x="67.2" y="136.9">B8</text>
<text x="67.3" y="134.4">A8</text>
<text x="129.3" y="135.3" transform="rotate(-90 129.3 135.3)">2</text>
<text x="162.3" y="135.3" transform="rotate(-90 162.3 135.3)">3</text>
<text x="48" y="143.6" transform="rotate(-90 48 143.6)">S1</text>
<text x="55.6" y="143.5" transform="rotate(-90 55.6 143.5)">A1</text>
</g>
<g font-size="1.8" fill="#0f0f0f">
<text x="168.9" y="46.6">PD_LDO1V5</text>
<text x="124.5" y="67">PD_VIN3V3</text>
<text x="168.9" y="67">PD_LDO_3V3</text>
<text x="203.2" y="70.8">PD_LDO1V5 PD_LDO_3V3</text>
<text x="232.4" y="70.8">PD_LDO1V5 PD_LDO_3V3</text>
<text x="123.2" y="77.1">C208 PD_ADC1</text>
<text x="124.5" y="72">PD_LDO_3V3</text>
<text x="128.3" y="79.7">PD_ADC2</text>
<text x="128.3" y="82.2">PD_ADC3</text>
<text x="217.2" y="80.9">PD_ADC1</text>
<text x="246.4" y="80.9">PD_ADC2</text>
<text x="128.3" y="84.7">PD_ADC4</text>
<text x="203.2" y="103.8">PD_LDO1V5 PD_LDO_3V3</text>
<text x="232.4" y="103.8">PD_LDO1V5 PD_LDO_3V3</text>
<text x="217.2" y="114">PD_ADC3</text>
<text x="246.4" y="114">PD_ADC4</text>
</g>
<g font-size="1.8" fill="#ff00e8">
<text x="128.3" y="51.7">USB_CC2</text>
<text x="128.3" y="49.2">USB_CC1</text>
<text x="170.4" y="75.8">SDA</text>
<text x="170.4" y="73.3">SCK</text>
<text x="73.7" y="114">USB2_CC2</text>
<text x="73.7" y="111.4">USB2_CC1</text>
</g>
<g font-size="1.8" fill="#840084">
<text x="74" y="64.4">USB_PD_N</text>
<text x="74.1" y="69.5">USB_PD_P</text>
<text x="74.2" y="119">USB_ESP_N</text>
<text x="111.8" y="116.5">USB_ESP_P</text>
<text x="137.6" y="116.5">USB_PD_P</text>
<text x="156.4" y="115.2">USB_P</text>
<text x="74.2" y="124.1">USB_ESP_P</text>
<text x="111.8" y="131.7">USB_ESP_N</text>
<text x="137.5" y="131.7">USB_PD_N</text>
<text x="156.4" y="143.1">USB_N</text>
</g>
<g font-size="1.8" fill="#989898">
<text x="98" y="70.7">R201</text>
<text x="103.6" y="70.7">0R</text>
<text x="100.3" y="77.1">C207</text>
<text x="217.2" y="75.8">R203</text>
<text x="235" y="75.8">R204</text>
<text x="101.6" y="79.6">10u</text>
<text x="217.2" y="78.3">100k</text>
<text x="235" y="78.3">100k</text>
<text x="246.4" y="86">R207</text>
<text x="246.4" y="88.5">100k</text>
<text x="205.7" y="108.8">R208</text>
<text x="205.7" y="111.4">100k</text>
<text x="235" y="108.8">R210</text>
<text x="235" y="111.4">100k</text>
</g>
</svg>
